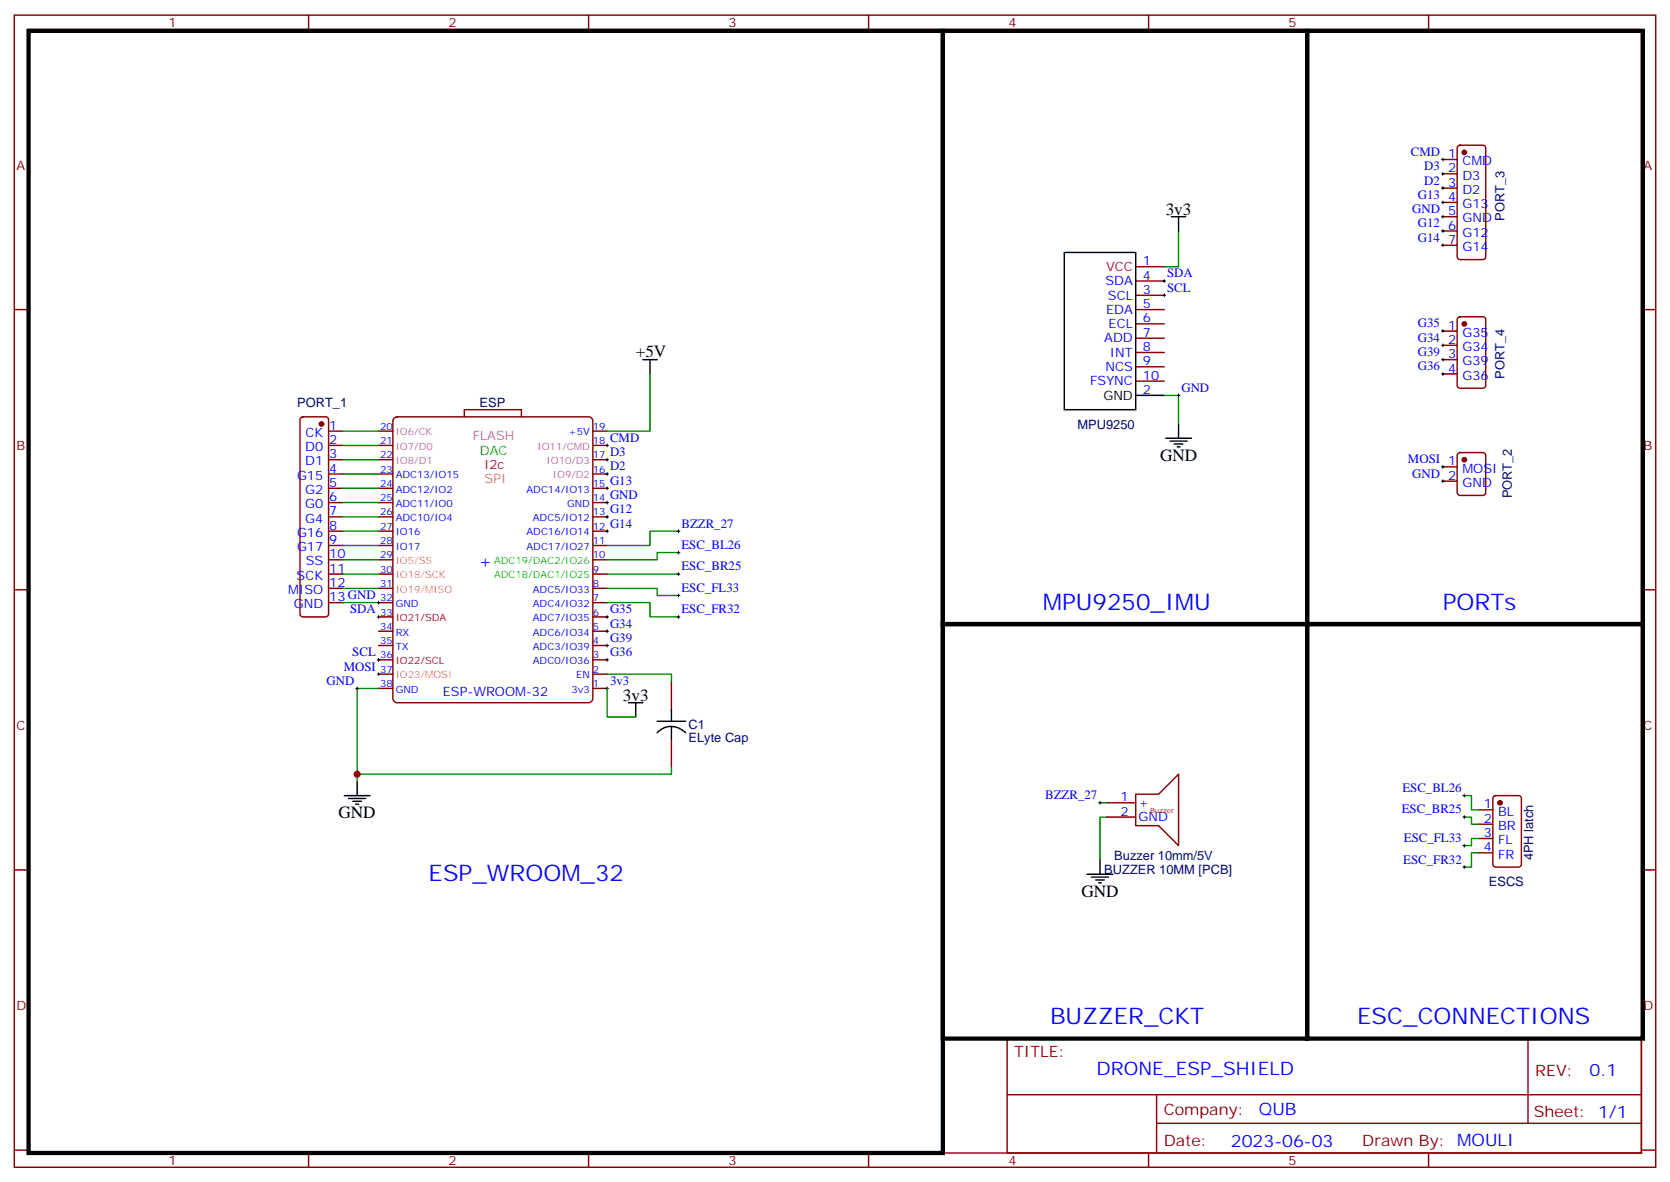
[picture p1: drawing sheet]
<svg xmlns="http://www.w3.org/2000/svg" width="412mm" height="292mm" viewBox="0 0 412 292" stroke-linecap="round" stroke-linejoin="round" font-family="sans-serif">
<g fill="none" stroke="#870000" stroke-width=".35">
<path d="M3.5 3.7h405.4v284.4h-405.4zM7.1 7.3h398.2v277.3h-398.2zM76.2 3.7v3.6M145.3 3.7v3.6M214.5 3.7v3.6M283.6 3.7v3.6M352.8 3.7v3.6M356.3 39.4h3.5M360.1 36l.4-.2h5.7a.71 .71 0 0 1 .7 .7v26.9a.76 .76 0 0 1-.7 .7h-5.7a.76 .76 0 0 1-.7-.7v-26.9zM356.3 42.9h3.5M356.3 46.4h3.5M356.3 50h3.5"/>
<path d="M356.3 53.5h3.5M356.3 57h3.5M3.5 76.4h3.6M280.5 76.4h7M280.5 69.4h7M280.5 72.9h7M280.5 79.9h7M356.3 60.5h3.5M360.1 78.4l.4-.2h5.7a.71 .71 0 0 1 .7 .7v16.2a.76 .76 0 0 1-.7 .7h-5.7a.76 .76 0 0 1-.7-.7v-16.2zM405.3 76.4h3.6M280.5 83.5h7M280.5 87h7"/>
<path d="M280.5 90.5h7M280.5 94.1h7M356.3 81.7h3.5M356.3 85.2h3.5M356.3 88.8h3.5M356.3 92.3h3.5M74.3 103.1l.5-.2h5.6a.71 .71 0 0 1 .7 .7v48a.76 .76 0 0 1-.7 .7h-5.6a.76 .76 0 0 1-.7-.7v-48zM81.1 117h3.6M81.1 113.5h3.6M81.1 109.9h3.6M81.1 106.4h3.6M93.5 117h3.5"/>
<path d="M93.5 113.5h3.5M93.5 109.9h3.5M93.5 106.4h3.5M97.2 103.3l.9-.4h47.2a1.06 1.06 0 0 1 1.1 1v68.5a1.13 1.13 0 0 1-1.1 1h-47.2a1.13 1.13 0 0 1-1.1-1v-68.5zM114.7 102.9v-1.8h14.1v1.8M146.4 117h3.5M146.4 113.5h3.5M146.4 109.9h3.5M146.4 106.4h3.5M356.3 115.2h3.5M356.3 118.7h3.5M360.1 111.9l.4-.2h5.7a.71 .71 0 0 1 .7 .7v9.2a.76 .76 0 0 1-.7 .7h-5.7a.76 .76 0 0 1-.7-.7v-9.2z"/>
<path d="M81.1 138.1h3.6M81.1 134.6h3.6M81.1 131.1h3.6M81.1 127.6h3.6M81.1 124h3.6M81.1 120.5h3.6M93.5 138.1h3.5M93.5 134.6h3.5M93.5 131.1h3.5M93.5 127.6h3.5M93.5 124h3.5M93.5 120.5h3.5"/>
<path d="M146.4 138.1h3.5M146.4 134.6h3.5M146.4 131.1h3.5M146.4 127.6h3.5M146.4 124h3.5M146.4 120.5h3.5M3.5 145.6h3.6M81.1 148.7h3.6M81.1 145.2h3.6M81.1 141.7h3.6M93.5 159.3h3.5M93.5 155.8h3.5"/>
<path d="M93.5 152.3h3.5M93.5 148.7h3.5M93.5 145.2h3.5M93.5 141.7h3.5M146.4 159.3h3.5M146.4 155.8h3.5M146.4 152.3h3.5M146.4 148.7h3.5M146.4 145.2h3.5M146.4 141.7h3.5M405.3 145.6h3.6M93.5 169.9h3.5"/>
<path d="M93.5 166.4h3.5M93.5 162.8h3.5M146.4 169.9h3.5M146.4 166.4h3.5M146.4 162.8h3.5M165.8 168.1v7.1M165.8 182.2v7.1M273.4 198.1h7.1M280.5 196h5.6l4.9-4.9v17.6l-4.9-4.9h-5.6zM365.1 199.9h3.6M368.9 196.6l.5-.2h5.6a.71 .71 0 0 1 .7 .7v16.2a.76 .76 0 0 1-.7 .7h-5.6a.76 .76 0 0 1-.7-.7v-16.2zM3.5 214.7h3.6"/>
<path d="M273.4 201.6h7.1M365.1 203.4h3.6M365.1 206.9h3.6M365.1 210.5h3.6M405.3 214.7h3.6M248.7 256.3h156.6v28.3h-156.6zM377.3 256.4v20.8M248.7 270.2h156.5M285.6 277.2h119.6M285.6 270.2v14.1M3.5 283.8h3.6M76.2 284.6v3.5"/>
<path d="M145.3 284.6v3.5M214.5 284.6v3.5M283.6 284.6v3.5M352.8 284.6v3.5M405.3 283.8h3.6"/>
</g>
<g fill="#870000" stroke="#870000" stroke-width=".35">
<circle cx="370.4" cy="198.1" r=".53"/>
<circle cx="79.4" cy="104.6" r=".53"/>
<circle cx="361.6" cy="79.9" r=".53"/>
<circle cx="361.6" cy="37.6" r=".53"/>
<circle cx="361.6" cy="113.5" r=".53"/>
</g>
<path d="M280.5 65.8h7" fill="none" stroke="#f00" stroke-width=".35"/>
<g fill="none" stroke="#000" stroke-width=".35">
<path d="M289.3 53.5h3.5M291 53.5v3.5M262.8 62.3h17.7v38.8h-17.7zM158.7 88.8h3.6M160.5 88.8v3.5M280.5 97.6h7M287.9 108.2h6.3M288.9 108.9h4.3M290 109.6h2.1M290.7 110.3h.7M291 104.6v3.6M155.2 173.4h3.5"/>
<path d="M157 173.4v3.6M162.3 178h7M165.8 175.2v2.8M165.8 179.4v2.8M85 196.4h6.4M86.1 197.1h4.2M87.1 197.8h2.2M87.8 198.5h.7M88.2 192.8v3.6M162.3 180.8a4.9 4.9 0 0 1 7 0M268.5 215.8h6.3M269.5 216.5h4.3"/>
<path d="M270.6 217.2h2.1M271.3 217.9h.7M271.6 212.2v3.6"/>
</g>
<g fill="none" stroke="#008700" stroke-width=".35">
<path d="M291 57v8.8h-3.5M160.5 92.3v14.1h-10.6M287.5 97.6h3.5v7M84.7 106.4h8.8M84.7 109.9h8.8M84.7 113.5h8.8M84.7 117h8.8M84.7 120.5h8.8M84.7 124h8.8M84.7 127.6h8.8M84.7 131.1h8.8M84.7 134.6h8.8"/>
<path d="M84.7 138.1h8.8M167.6 131.1h-7.1v3.5h-10.6M167.6 136.4h-5.3v1.7h-12.4M84.7 141.7h8.8M84.7 145.2h8.8M84.7 148.7h8.8M149.9 145.2h12.4v1.8h5.3M149.9 148.7h10.6v3.6h7.1M149.9 141.7h17.7M93.5 169.9h-5.3v22.9M149.9 166.4h15.9v1.7M149.9 169.9v7.1h7.1"/>
<path d="M165.8 189.3v1.8h-77.6M271.6 198.1h1.8M361.6 196.4h1.8v3.5h1.7M273.4 201.6h-1.8v10.6M361.6 201.6h1.8v1.8h1.7M365.1 206.9h-1.7v1.8h-1.8M365.1 210.5h-1.7v3.5h-1.8"/>
</g>
<path d="M7.1 7.6h225.7v277h-225.7zM232.8 7.6h90v146.4h-90zM322.8 7.6h82.9v146.4h-82.9zM232.8 154h90v102.3h-90zM322.8 154h82.9v102.3h-82.9z" fill="none" stroke="#000" stroke-width="1.1"/>
<g fill="none" stroke="#000" stroke-width=".25">
<path d="M356 39.4h.7M356.3 39v.7M356 57h.7M356 53.5h.7M356 50h.7M356 46.4h.7M356 42.9h.7M356.3 42.5v.8M356.3 46.1v.7M356.3 49.6v.7M356.3 53.1v.7M356.3 56.7v.7"/>
<path d="M287.2 69.4h.7M287.2 72.9h.7M287.5 69v.7M287.5 72.5v.7M356 60.5h.7M356.3 60.2v.7M290.7 97.6h.7M291 97.2v.7M356 92.3h.7M356 88.8h.7M356 85.2h.7M356 81.7h.7"/>
<path d="M356.3 81.4v.7M356.3 84.9v.7M356.3 88.4v.7M356.3 91.9v.7M149.6 109.9h.7M149.6 113.5h.7M149.6 117h.7M149.9 109.6v.7M149.9 113.1v.7M149.9 116.6v.7M356 118.7h.7M356 115.2h.7"/>
<path d="M356.3 114.9v.7M356.3 118.4v.7M149.6 131.1h.7M149.6 120.5h.7M149.6 124h.7M149.6 127.6h.7M149.9 120.2v.7M149.9 123.7v.7M149.9 127.2v.7M149.9 130.7v.7M167.2 131.1h.7M167.2 136.4h.7"/>
<path d="M167.6 130.7v.7M167.6 136v.7M93.1 152.3h.7M93.1 148.7h.7M93.5 148.4v.7M93.5 151.9v.7M149.6 152.3h.7M149.6 155.8h.7M149.6 159.3h.7M149.9 151.9v.7M149.9 155.4v.7M149.9 159v.7"/>
<path d="M167.2 152.3h.7M167.2 141.7h.7M167.2 147h.7M167.6 141.3v.7M167.6 146.6v.7M167.6 151.9v.7M87.8 169.9h.7M88.2 169.5v.8M93.1 162.8h.7M93.1 166.4h.7M93.5 162.5v.7M93.5 166v.7"/>
<path d="M149.6 162.8h.7M149.6 169.9h.7M149.9 162.5v.7M149.9 169.5v.8M271.3 198.1h.7M271.6 197.8v.7M361.2 196.4h.7M361.6 196v.7M361.2 214h.7M361.2 208.7h.7M361.2 201.6h.7M361.6 201.3v.7"/>
<path d="M361.6 208.4v.7M361.6 213.6v.7"/>
</g>
<circle cx="88.2" cy="191.1" r=".88" fill="#c00"/>
<g font-size="5.6" fill="#00f">
<text x="257.5" y="150.5">MPU9250_IMU</text>
<text x="356.3" y="150.5">PORTs</text>
<text x="105.8" y="217.5">ESP_WROOM_32</text>
<text x="259.3" y="252.8">BUZZER_CKT</text>
<text x="335.1" y="252.8">ESC_CONNECTIONS</text>
</g>
<text font-size="4.6" fill="#00f" x="270.8" y="265.4">DRONE_ESP_SHIELD</text>
<g font-size="4.2">
<text x="287.9" y="53.1">3v3</text>
<text x="157" y="88.1">+5V</text>
<text x="286.5" y="113.8">GND</text>
<text x="153.8" y="173.1">3v3</text>
<text x="83.6" y="202">GND</text>
<text x="267.1" y="221.4">GND</text>
</g>
<g font-size="4.2" fill="#00f">
<text x="118.2" y="139.9">+</text>
<text x="392.5" y="265.6">0.1</text>
<text x="310.9" y="275.2">QUB</text>
<text x="304" y="283">2023-06-03</text>
</g>
<g font-size="3.9" fill="#800">
<text x="250.5" y="260.9">TITLE:</text>
<text x="379.1" y="265.6">REV:</text>
<text x="287.4" y="275.1">Company:</text>
<text x="378.7" y="275.7">Sheet: 1/1</text>
<text x="287.4" y="282.8">Date:</text>
<text x="336.4" y="282.9">Drawn By: MOULI</text>
</g>
<g font-size="3.2" fill="#800">
<text x="41.6" y="6.7">1</text>
<text x="110.8" y="6.7">2</text>
<text x="179.9" y="6.7">3</text>
<text x="249.1" y="6.7">4</text>
<text x="318.2" y="6.7">5</text>
<text x="4.1" y="41.8">A</text>
<text x="405.9" y="41.8">A</text>
<text x="4.1" y="111">B</text>
<text x="405.9" y="111">B</text>
<text x="4.1" y="180.1">C</text>
<text x="405.9" y="180.1">C</text>
<text x="4.1" y="249.3">D</text>
<text x="405.9" y="249.3">D</text>
<text x="41.6" y="287.5">1</text>
<text x="110.8" y="287.5">2</text>
<text x="179.9" y="287.5">3</text>
<text x="249.1" y="287.5">4</text>
<text x="318.2" y="287.5">5</text>
</g>
<g font-size="3.2" fill="#00f">
<text x="348.4" y="38.5">CMD 1</text>
<text x="361.1" y="40.8">CMD</text>
<text x="351.7" y="45.5">D2</text>
<text x="351.7" y="42">D3</text>
<text x="357.6" y="42.5">2</text>
<text x="357.6" y="46.1">3</text>
<text x="361.1" y="44.3">D3</text>
<text x="361.1" y="47.8">D2</text>
<text x="348.7" y="52.6">GND 5</text>
<text x="350.1" y="49.1">G13</text>
<text x="357.6" y="49.6">4</text>
<text x="361.1" y="51.4">G13</text>
<text x="350.1" y="59.7">G14</text>
<text x="350.1" y="56.1">G12</text>
<text x="357.6" y="56.7">6</text>
<text x="361.1" y="54.9">GND</text>
<text x="361.1" y="58.4">G12</text>
<text x="282.2" y="65.5">1</text>
<text x="357.6" y="60.2">7</text>
<text x="361.1" y="61.9">G14</text>
<text x="273" y="70.4">SDA</text>
<text x="282.2" y="69">4</text>
<text x="288.2" y="68.5">SDA</text>
<text x="273.1" y="77.5">EDA</text>
<text x="273.6" y="73.9">SCL</text>
<text x="282.2" y="72.5">3</text>
<text x="282.2" y="76.1">5</text>
<text x="288.2" y="72">SCL</text>
<text x="273.8" y="81">ECL</text>
<text x="282.2" y="79.6">6</text>
<text x="282.2" y="83.1">7</text>
<text x="350.1" y="80.8">G35</text>
<text x="357.6" y="81.4">1</text>
<text x="361.1" y="83.1">G35</text>
<text x="272.7" y="84.5">ADD</text>
<text x="274.1" y="88.1">INT</text>
<text x="282.2" y="86.6">8</text>
<text x="350.1" y="87.9">G39</text>
<text x="350.1" y="84.3">G34</text>
<text x="357.6" y="84.9">2</text>
<text x="357.6" y="88.4">3</text>
<text x="361.1" y="86.6">G34</text>
<text x="269.2" y="95.1">FSYNC</text>
<text x="273" y="91.6">NCS</text>
<text x="282.2" y="90.2">9</text>
<text x="282.2" y="93.7">10</text>
<text x="350.1" y="91.4">G36</text>
<text x="357.6" y="91.9">4</text>
<text x="361.1" y="90.2">G39</text>
<text x="361.1" y="93.7">G36</text>
<text x="282.2" y="97.2">2</text>
<text x="291.7" y="96.7">GND</text>
<text x="75.4" y="107.8">CK</text>
<text x="81.3" y="106">1</text>
<text x="75.4" y="111.3">D0</text>
<text x="81.3" y="109.6">2</text>
<text x="81.3" y="113.1">3</text>
<text x="150.6" y="109">CMD</text>
<text x="150.6" y="112.6">D3</text>
<text x="73.3" y="118.4">G15</text>
<text x="75.4" y="114.9">D1</text>
<text x="81.3" y="116.6">4</text>
<text x="150.6" y="116.1">D2</text>
<text x="150.6" y="119.6">G13</text>
<text x="347.7" y="114.3">MOSI 1</text>
<text x="348.7" y="117.9">GND 2</text>
<text x="361.1" y="116.6">MOSI</text>
<text x="75.4" y="121.9">G2</text>
<text x="75.4" y="125.4">G0</text>
<text x="81.3" y="120.2">5</text>
<text x="81.3" y="123.7">6</text>
<text x="150.6" y="123.2">GND</text>
<text x="361.1" y="120.2">GND</text>
<text x="75.4" y="129">G4</text>
<text x="81.3" y="127.2">7</text>
<text x="81.3" y="130.7">8</text>
<text x="150.6" y="126.7">G12</text>
<text x="150.6" y="130.2">G14</text>
<text x="168.3" y="130.2">BZZR_27</text>
<text x="73.3" y="132.5">G16</text>
<text x="73.3" y="136">G17</text>
<text x="81.3" y="134.3">9</text>
<text x="81.3" y="137.8">10</text>
<text x="168.3" y="135.5">ESC_BL26</text>
<text x="73.3" y="143.1">SCK</text>
<text x="75.5" y="139.6">SS</text>
<text x="81.3" y="141.3">11</text>
<text x="168.3" y="140.8">ESC_BR25</text>
<text x="71.2" y="146.6">MISO</text>
<text x="81.3" y="144.9">12</text>
<text x="81.3" y="148.4">13GND</text>
<text x="168.3" y="146.1">ESC_FL33</text>
<text x="72.6" y="150.1">GND</text>
<text x="86.5" y="151.4">SDA</text>
<text x="150.6" y="151.4">G35</text>
<text x="150.6" y="154.9">G34</text>
<text x="168.3" y="151.4">ESC_FR32</text>
<text x="87" y="162">SCL</text>
<text x="150.6" y="158.4">G39</text>
<text x="150.6" y="162">G36</text>
<text x="84.9" y="165.5">MOSI</text>
<text x="80.6" y="169">GND</text>
<text x="109.4" y="171.7">ESP-WROOM-32</text>
<text x="150.6" y="169">3v3</text>
<text x="258.1" y="197.2">BZZR_27</text>
<text x="276.7" y="197.8">1</text>
<text x="346.3" y="195.5">ESC_BL26</text>
<text x="276.7" y="201.3">2</text>
<text x="281.2" y="199.2">+</text>
<text x="281.2" y="202.7">GND</text>
<text x="346.2" y="200.8">ESC_BR25</text>
<text x="366.5" y="199.5">1</text>
<text x="366.5" y="203.1">2</text>
<text x="370" y="201.3">BL</text>
<text x="346.7" y="207.8">ESC_FL33</text>
<text x="366.5" y="206.6">3</text>
<text x="370" y="204.8">BR</text>
<text x="370" y="208.4">FL</text>
<text x="346.5" y="213.1">ESC_FR32</text>
<text x="366.5" y="210.1">4</text>
<text x="370" y="211.9">FR</text>
</g>
<g font-size="3.2" fill="#000080">
<text x="371.5" y="54.6" transform="rotate(-90 371.5 54.6)">PORT_3</text>
<text x="371.5" y="93.5" transform="rotate(-90 371.5 93.5)">PORT_4</text>
<text x="73.4" y="100.5">PORT_1</text>
<text x="118.4" y="100.4">ESP</text>
<text x="266.1" y="105.8">MPU9250</text>
<text x="373.3" y="123" transform="rotate(-90 373.3 123)">PORT_2</text>
<text x="170" y="179.8">C1</text>
<text x="170" y="183.1">ELyte Cap</text>
<text x="272.7" y="215.7">BUZZER 10MM [PCB]</text>
<text x="275.2" y="212.2">Buzzer 10mm/5V</text>
<text x="378.6" y="212.3" transform="rotate(-90 378.6 212.3)">4PH latch</text>
<text x="367.7" y="218.7">ESCS</text>
</g>
<g font-size="3.2" fill="#f00">
<text x="273.2" y="66.9">VCC</text>
<text x="119.5" y="115.7">I2c</text>
</g>
<text font-size="3.2" x="272.5" y="98.6">GND</text>
<text font-size="3.2" fill="#f0f" x="116.7" y="108.7">FLASH</text>
<text font-size="3.2" fill="#0f0" x="118.5" y="112.2">DAC</text>
<text font-size="3.2" fill="#f93" x="119.7" y="119.2">SPI</text>
<g font-size="2.5" fill="#00f">
<text x="93.9" y="106">20</text>
<text x="140.4" y="107.5">+5V</text>
<text x="146.4" y="106">19</text>
<text x="93.9" y="109.6">21</text>
<text x="93.9" y="113.1">22</text>
<text x="146.4" y="113.1">17</text>
<text x="146.4" y="109.6">18</text>
<text x="93.9" y="116.6">23</text>
<text x="97.7" y="118">ADC13/IO15</text>
<text x="146.4" y="116.6">16</text>
<text x="93.9" y="120.2">24</text>
<text x="93.9" y="123.7">25</text>
<text x="97.7" y="121.6">ADC12/IO2</text>
<text x="97.7" y="125.1">ADC11/IO0</text>
<text x="130" y="121.6">ADC14/IO13</text>
<text x="140" y="125.1">GND</text>
<text x="146.4" y="123.7">14</text>
<text x="146.4" y="120.2">15</text>
<text x="93.9" y="127.2">26</text>
<text x="93.9" y="130.7">27</text>
<text x="97.7" y="128.6">ADC10/IO4</text>
<text x="131.6" y="128.6">ADC5/IO12</text>
<text x="146.4" y="130.7">12</text>
<text x="146.4" y="127.2">13</text>
<text x="93.9" y="134.3">28</text>
<text x="93.9" y="137.8">29</text>
<text x="97.7" y="132.2">IO16</text>
<text x="97.7" y="135.7">IO17</text>
<text x="130" y="135.7">ADC17/IO27</text>
<text x="130" y="132.2">ADC16/IO14</text>
<text x="146.4" y="137.8">10</text>
<text x="146.4" y="134.3">11</text>
<text x="93.9" y="141.3">30</text>
<text x="146.4" y="141.3">9</text>
<text x="93.9" y="144.9">31</text>
<text x="93.9" y="148.4">32</text>
<text x="97.7" y="149.8">GND</text>
<text x="131.6" y="149.8">ADC4/IO32</text>
<text x="131.6" y="146.3">ADC5/IO33</text>
<text x="146.4" y="148.4">7</text>
<text x="146.4" y="144.9">8</text>
<text x="93.9" y="151.9">33</text>
<text x="93.9" y="155.4">34</text>
<text x="131.6" y="153.3">ADC7/IO35</text>
<text x="146.4" y="155.4">5</text>
<text x="146.4" y="151.9">6</text>
<text x="93.9" y="159">35</text>
<text x="97.7" y="156.8">RX</text>
<text x="97.7" y="160.4">TX</text>
<text x="131.6" y="160.4">ADC3/IO39</text>
<text x="131.6" y="156.8">ADC6/IO34</text>
<text x="146.4" y="159">4</text>
<text x="93.9" y="162.5">36</text>
<text x="93.9" y="166">37</text>
<text x="131.6" y="163.9">ADC0/IO36</text>
<text x="142.3" y="167.4">EN</text>
<text x="146.4" y="166">2</text>
<text x="146.4" y="162.5">3</text>
<text x="93.9" y="169.5">38</text>
<text x="97.7" y="171">GND</text>
<text x="141.1" y="171">3v3</text>
<text x="146.4" y="169.5">1</text>
</g>
<g font-size="2.5" fill="#f0f">
<text x="97.7" y="107.5">IO6/CK</text>
<text x="97.7" y="111">IO7/D0</text>
<text x="132.8" y="111">IO11/CMD</text>
<text x="97.7" y="114.5">IO8/D1</text>
<text x="135" y="114.5">IO10/D3</text>
<text x="136.6" y="118">IO9/D2</text>
</g>
<g font-size="2.5" fill="#f93">
<text x="97.7" y="139.2">IO5/SS</text>
<text x="97.7" y="142.7">IO18/SCK</text>
<text x="97.7" y="146.3">IO19/MISO</text>
<text x="97.7" y="167.4">IO23/MOSI</text>
</g>
<g font-size="2.5" fill="#0f0">
<text x="122" y="142.7">ADC18/DAC1/IO25</text>
<text x="122" y="139.2">ADC19/DAC2/IO26</text>
</g>
<g font-size="2.5" fill="#f00">
<text x="97.7" y="153.3">IO21/SDA</text>
<text x="97.7" y="163.9">IO22/SCL</text>
</g>
<text font-size="1.8" fill="#c00" x="284" y="200.6">Buzzer</text>
</svg>
